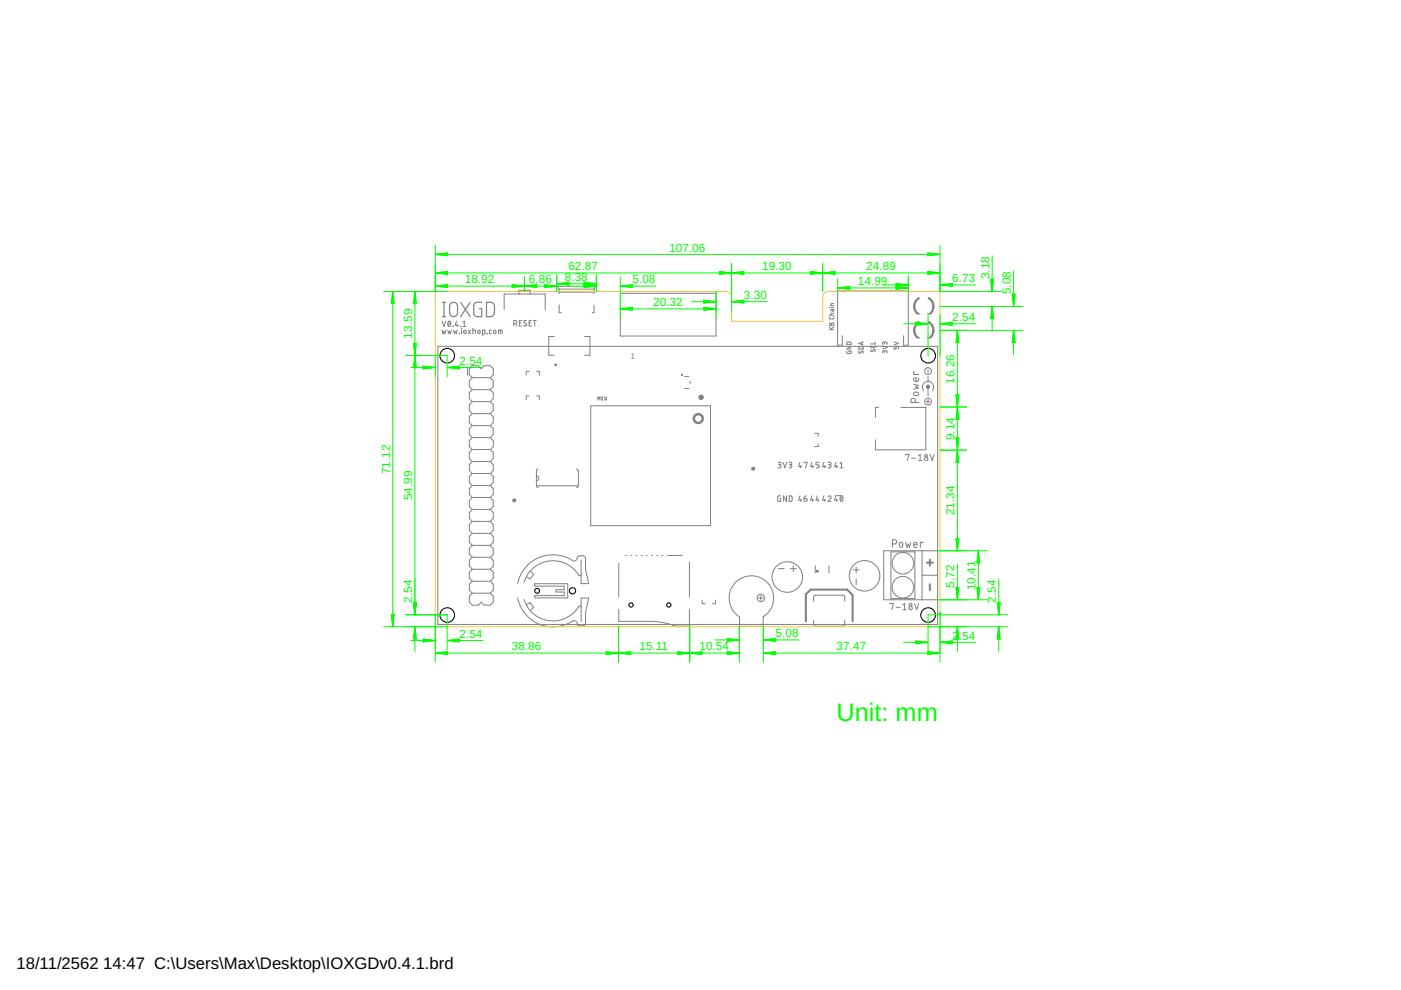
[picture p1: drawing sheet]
<svg xmlns="http://www.w3.org/2000/svg" width="297mm" height="210mm" viewBox="0 0 297 210" stroke-linecap="round" stroke-linejoin="round" font-family="sans-serif">
<g fill="none" stroke="#808080" stroke-width=".21">
<path d="M92.8 73.4h106v59h-106zM93.7 68.1l.4 1.1 .4-1.1M93.7 70l.2 .8 .2-.5 .2 .5 .2-.8M94.9 70l.2 .8 .2-.5 .2 .5 .2-.8M95.1 68.2l.1-.1a.58 .58 0 0 1 .4 .6 .58 .58 0 0 1-.4 .5l-.3-.6zM95.5 68.3l-.5 .7M96 69.2h.1M96.2 70l.2 .8 .1-.5 .3 .5 .1-.8M96.8 68.1l-.3 .9h.7M97 68.7v.5M97.4 70.7h.1M97.6 69.2h.1"/>
<path d="M97.8 69.6h.1M97.9 70v.8M98.1 69.2h.7M98.1 68.3l.3-.2v1.1M98.4 70l.4 .1v.5l-.2 .2-.3-.2zM99.1 77.9v1.7M99.3 70l.5 .8M99.8 70l-.5 .8M100.2 70l.6 .1v.7M100.2 69.6v1.2M101.3 70.1l.2-.1 .3 .1v.5l-.2 .2-.3-.2zM102.3 70.8l.5-.1-.1-.7h-.4v1.1"/>
<path d="M103.3 70.7h.1M104.2 70h-.3l-.1 .2v.5l.4 .1M104.6 70.1l.2-.1 .3 .1v.5l-.2 .2-.3-.2zM105.7 70.8v-.8h.7l.1 .8M106.1 70v.8M106.9 65.6v-3.3h8.7v3.3M108.9 68.6l.6-.1 .1-.3-.2-.2-.5-.1v1.2M109.3 68.6l.3 .5M110 62.3v-.7h2.4v.7M110.1 68.5h.4M110.6 67.9h-.5v1.2h.5M111.6 68h-.4l-.1 .2 .4 .4a.29 .29 0 0 1 .1 .5 .29 .29 0 0 1-.5-.1l-.1-.1"/>
<path d="M112.2 78.7h-.6v.8M112.2 68.5h.4M112.7 67.9h-.5v1.2h.5M113.1 67.9h.6M113.4 67.9v1.2M113.8 78.7h.6v.8M117.5 71.4h-1.1v3.9h1.1M118.2 60.7h8.1l-.4 .6h-7.4zM118.5 64.6v1.7h.5M118.5 61.3v1M118.6 61.9h7.3M124 71.4h1.1v3.9h-1.1"/>
<path d="M125.9 64.7v1.6h-.4M125.9 61.3v1M131.5 62.2h20.3v9h-20.3zM145.2 79.8h.8M175.9 67.2v.3l.2 .1h.6l.1-.4M175.9 69.9h.9M175.9 69.4l.5 .5M175.9 65.2h.1M175.9 66.8h.9M175.9 68.6l.3-.1 .1 .2 .3-.2 .2 .1v.4h-.9zM176.2 65.2h.6M176.3 68.7v.3"/>
<path d="M176.4 65.6v.3h.4v-.3h-.5l-.1 .4M176.8 66.4h-.6v.4M176.8 64.4h-.6v.1v.3h.6M176.8 69.4l-.6 .3M178.6 71.2v2h-1v-11.5h15v11.5h-1v-2M179.5 74.4l.1 .6 .8-.1 .1-.5h-.5v.2M179.5 73.5h1l-1 .5h1M179.6 72.6l.7-.1 .2 .5h-1zM182.1 73.6l.8-.1 .1 .5h-.9zM182.2 74.5l-.1 .3 .2 .1 .4-.5h.2l.1 .2-.1 .3M182.8 72.6v.4M183 72.5l-.9 .3 .9 .3"/>
<path d="M184.6 73.3v.3l.2 .1h.6l.1-.4M184.7 74.1l-.1 .4 .2 .1 .4-.5h.2l.1 .2-.1 .3M185.5 72.5v.4h-.9M187.2 73.4l.9 .3-.9 .3M187.6 74.6l.3-.3 .2 .2v.3M187.6 74.7l-.1-.3h-.2l-.1 .4M187.6 72.8l.3-.3 .2 .1v.4M187.6 72.9l-.1-.3-.1-.1-.2 .1v.4M189.6 73.5v.5h.4v-.3l.2-.2 .3 .1v.4M189.6 72.5l.9 .3-.9 .3M193.9 78.9h-.2v.5h1.1M196.8 78.3v.8"/>
<path d="M196.8 79.8v1M100.1 80.1h3.8M100.1 85.2h3.8M100.1 92.8l-.6 .6v1.3l.6 .6M100.1 90.2l-.6 .7v1.2l.6 .7M100.1 80.1l-.6-.7v-1.2l.6-.7h1.3l.6 .7 .7-.7h1.2l.7 .7v1.2l-.7 .7M100.1 80.1l-.6 .6v1.3l.6 .6M100.1 82.6l-.6 .6v1.3l.6 .7M100.1 85.2l-.6 .6v1.3l.6 .6M100.1 87.7l-.6 .6v1.3l.6 .6M100.1 95.3l-.6 .6v1.3l.6 .7M100.1 97.9l-.6 .6v1.3l.6 .6"/>
<path d="M100.1 82.6h3.8M100.1 87.7h3.8M100.1 90.2h3.8M100.1 92.8h3.8M100.1 95.3h3.8M100.1 97.9h3.8M103.9 80.1l.7 .6v1.3l-.7 .6M103.9 82.6l.7 .6v1.3l-.7 .7M103.9 85.2l.7 .6v1.3l-.7 .6M103.9 87.7l.7 .6v1.3l-.7 .6M103.9 90.2l.7 .7v1.2l-.7 .7M103.9 92.8l.7 .6v1.3l-.7 .6"/>
<path d="M103.9 95.3l.7 .6v1.3l-.7 .7M103.9 97.9l.7 .6v1.3l-.7 .6M112.2 83.9h-.6v.9M113.8 83.9h.6v.9M114.1 99.4l-.4 .4v3.2M122.2 99.4l.4 .4v3.2M125.2 86h25.4v25.4h-25.4zM126.8 84.8v-.6l.2 .3 .2-.3v.6M127.9 84.2l-.3 .1v.5h.3M128.2 84.2l.1 .5 .1 .1 .2-.1v-.5M145.2 82.4h.8M146.3 80.8v.6"/>
<path d="M165 98h.5l.1 .2-.1 .3-.4 .1M165.3 98.6l.2 .1 .1 .3-.2 .2h-.4M166 98l.4 1.2 .4-1.2M167.2 98h.5l.2 .2-.2 .3-.3 .1M167.6 98.6l.3 .2-.1 .3-.6 .1M169.6 98l-.3 .9h.7M169.8 98.7v.5M170.5 98.1v-.1h.6l-.3 1.2M172.1 98l-.2 .9h.6M172.3 98.7v.5M172.7 91.9h.8v.6M173.5 94.1v.6h-.8"/>
<path d="M173.7 98h-.7v.6h.4a.32 .32 0 0 1 .3 .3 .32 .32 0 0 1-.3 .3h-.4M174.7 98l-.3 .9h.6M174.9 98.7v.5M175.6 98h.5l.1 .2-.1 .3-.4 .1M175.9 98.6l.2 .1 .1 .3-.2 .2h-.4M177.2 98l-.2 .9h.6M177.4 98.7v.5M178.1 99.2h.6M178.1 98.3l.3-.3v1.2M186.3 86.4h-.7v2.1M191 86.4h5.3v9h-10.7v-2.1M192 96.5v-.1h.7l-.3 1.3"/>
<path d="M193.3 97.2h.9M193.7 81.4l1.1 .3-.7 .3 .7 .3-1.1 .2M193.8 83.2l.6-.1a.36 .36 0 0 1 .4 .4 .36 .36 0 0 1-.4 .4l-.6-.1zM194.1 85.3v-.4a.46 .46 0 0 0-.5-.5 .46 .46 0 0 0-.5 .5v.4h1.7M194.7 96.6l.4-.2v1.3M194.7 97.7h.8M194.8 80.1l-.1 .7h-.6a.38 .38 0 0 1-.4-.4 .38 .38 0 0 1 .5-.3v.7M195.9 82.9a1.2 1.2 0 0 1 0-1.7 1.2 1.2 0 0 1 1.7 0 1.2 1.2 0 0 1 .1 1.7M196.4 85.2h.7M196.8 82v2M196.8 84.8v.7M197.2 96.4l.4 1.3 .5-1.3"/>
<path d="M100.1 100.4l-.6 .6v1.3l.6 .6M100.1 102.9l-.6 .7v1.2l.6 .7M100.1 105.5l-.6 .6v1.3l.6 .6M100.1 108l-.6 .6v1.3l.6 .7M100.1 110.6l-.6 .6v1.3l.6 .6M100.1 113.1l-.6 .6v1.3l.6 .6M100.1 115.6l-.6 .7v1.2l.6 .7M100.1 118.2l-.6 .6v1.3l.6 .6M100.1 100.4h3.8M100.1 102.9h3.8M100.1 105.5h3.8M100.1 108h3.8"/>
<path d="M100.1 110.6h3.8M100.1 113.1h3.8M100.1 115.6h3.8M100.1 118.2h3.8M103.9 100.4l.7 .6v1.3l-.7 .6M103.9 102.9l.7 .7v1.2l-.7 .7M103.9 105.5l.7 .6v1.3l-.7 .6M103.9 108l.7 .6v1.3l-.7 .7M103.9 110.6l.7 .6v1.3l-.7 .6M103.9 113.1l.7 .6v1.3l-.7 .6M103.9 115.6l.7 .7v1.2l-.7 .7M103.9 118.2l.7 .6v1.3l-.7 .6"/>
<path d="M113.7 103l.1 .3 .3 .1M113.7 100.9a.51 .51 0 0 1 .5 .5 .51 .51 0 0 1-.5 .5M113.7 103h8.9M122.6 103l-.1 .3-.3 .1M123.2 118.8v4.9h1.6l-.7-3v-2.6l-.3-.2h-1l-.4 .2a.69 .69 0 0 1-.3 .7 .69 .69 0 0 1-.7 .1 7.6 7.6 0 0 0-11.7 4.8M131.2 119.4v7.2M132.7 117.8h.1M133.8 117.8h.1M134.9 117.8h.1M136 117.8h.1M137 117.8h.2M138.1 117.8h.2"/>
<path d="M139.2 117.8h.2M140.3 117.8h.2M141.5 117.8h3.1M146.2 119.2v7.4M165.5 105.1l-.6 .2 .1 .9 .5 .1v-.6h-.2M166.8 105.1v1.2l-.7-1.2v1.2M167.3 105.1l.5 .1 .1 .1v.8l-.1 .2h-.5zM168.2 119.9v1.3M169.6 105.1l-.3 .9h.7M169.8 105.8v.5M170.5 105.7h.4a.32 .32 0 0 1 .2 .3 .32 .32 0 0 1-.3 .3 .32 .32 0 0 1-.3-.3zM171 105.1l-.4 .2-.1 .4"/>
<path d="M172.1 105.1l-.2 .9h.6M172.3 105.8v.5M172.8 120v1.5M173.3 105.1l-.3 .9h.7M173.5 105.8v.5M174.7 105.1l-.3 .9h.6M174.9 105.8v.5M175.6 105.4a.32 .32 0 0 1 .4-.2 .32 .32 0 0 1 .1 .5l-.5 .6h.6M175.7 120v1.5M177.4 105.8v.5M178.2 105.2h.1a.59 .59 0 0 1 .4 .5 .59 .59 0 0 1-.4 .6l-.2-.6zM178.5 105.1h-1.3l-.2 .9h.6"/>
<path d="M178.7 105.4l-.5 .6M188.9 117h5.1v9.9h-5.1zM189.2 115.3h.5a.46 .46 0 0 0 .4-.4 .46 .46 0 0 0-.4-.5h-.5v1.7M190.8 115.1h.5l.1 .6a.36 .36 0 0 1-.3 .4 .36 .36 0 0 1-.4-.4zM192 115l.3 1.1 .3-.8 .2 .8 .3-1.1M193.7 115.5h.7a.38 .38 0 0 0-.2-.5 .38 .38 0 0 0-.5 .3l.1 .7 .6 .1M195.5 116.8v10.4M195.7 115.1v-.1h-.6v1.1M198.8 116.8h-11.4v10.4h11.4M100.1 120.7l-.6 .6v1.3l.6 .6M100.1 123.2l-.6 .7v1.2l.6 .7M100.1 125.8l-.6 .6v1.3l.6 .6h1.3l.6-.6 .7 .6h1.2l.7-.6v-1.3l-.7-.6"/>
<path d="M100.1 120.7h3.8M100.1 123.2h3.8M100.1 125.8h3.8M103.9 120.7l.7 .6v1.3l-.7 .6M103.9 123.2l.7 .7v1.2l-.7 .7M109.7 126.8a7.7 7.7 0 0 0 11.9 4.8l.5 .1 .6 1h.9l.5-.2v-2.6l.7-3.1h-1.6v5M111.1 127.1a6.5 6.5 0 0 0 5.5 4.5 6.5 6.5 0 0 0 6.3-3.2l.3 .4M111.6 128.3l.8-.5 .7 1-.6 .6M112.5 121.2l.6 .6-.7 1-.8-.5M113.4 123.8h7v3h-7v-.5h6.2v-.8h-1.7v-.5h1.7v-.7h-6.2zM123.2 121.8l-.1 .2-.2 .1a7.1 7.1 0 0 0-5.4-3.2 6.4 6.4 0 0 0-6.4 4.6M131.2 129.2v2.5l7.8 .1 1.9 .2 2.7 .8h2.6v-3.6"/>
<path d="M148.9 127.2v.8h.6M151.7 127.2v.8h-.6M155.7 123.7a4.7 4.7 0 0 1 7.2 0 4.7 4.7 0 0 1-1.1 7.1v2h-5v-2a4.7 4.7 0 0 1-1.1-7.1zM160.8 126.8h1M161.3 126.3v1M165 120.6h1.3M167.6 120.6h1.2M172.5 131.5l.1 1 .3 .3h6l.2-.3v-1M172.5 127.5l.1-1.1 .3-.2h6l.2 .2v1.1M180.9 120.8h1.3M181.5 120.2v1.3M181.5 122.7v1.3"/>
<path d="M188.7 128.1v-.1h.7l-.3 1.3M190 128.8h.9M191.4 128.2l.4-.2v1.3M191.4 129.3h.8M193.9 128l.5 1.3 .4-1.3M195.5 122h3.3"/>
<circle cx="196.8" cy="78.7" r=".72"/>
<circle cx="196.4" cy="96.6" r=".3"/>
<circle cx="196.4" cy="97.3" r=".36"/>
<circle cx="196.8" cy="85.2" r=".72"/>
<circle cx="191.4" cy="119.4" r="2.29"/>
<circle cx="161.3" cy="126.8" r=".78"/>
<circle cx="166.9" cy="122.3" r="3.2"/>
<circle cx="183.3" cy="122.1" r="3.2"/>
<circle cx="191.4" cy="124.5" r="2.29"/>
<circle cx="193.1" cy="128.9" r=".36"/>
<circle cx="193.1" cy="128.3" r=".29"/>
</g>
<path d="M93.8 67.1h.7M93.8 64.1h.7M94.1 64.1v3M95.6 64.3a.84 .84 0 0 1 .9-.1 .84 .84 0 0 1 .5 .7v1.4a.85 .85 0 0 1-.8 .8 .85 .85 0 0 1-.9-.8v-1.4zM97.7 64.1l2 3M99.7 64.1l-2 3M102.1 64.1h-1.2l-.4 .5-.1 1.9 .2 .3 .3 .3h1.2v-1.7h-.5M103.1 64.1a1.56 1.56 0 0 1 1.5 .2l.2 .6v1.6l-.6 .6h-1.1zM194.6 66.5h.4M194.6 71.6h.4M196.7 66.5h.5M196.7 71.6h.5" fill="none" stroke="#808080" stroke-width=".25"/>
<path d="M196.5 119.3h1.3M197.1 118.7v1.2M170.9 131.7v-5.7l1-1h7.7l1.2 1.2v5.5M197.1 123.9v1.2" fill="none" stroke="#808080" stroke-width=".42"/>
<g fill="#808080" stroke="#808080" stroke-width=".21">
<path d="M196.5 81.8a.35 .35 0 0 1 .5-.1 .35 .35 0 0 1 0 .6 .37 .37 0 0 1-.6-.3h.4h-.4z" fill-rule="evenodd"/>
<path d="M147.3 87.9a1.1 1.1 0 0 1 1.7 .4 1.1 1.1 0 0 1-.7 1.5 1.1 1.1 0 0 1-1.4-1h.4a.79 .79 0 0 1 1.1-.7 .79 .79 0 0 1 .1 1.3 .79 .79 0 0 1-1.2-.4v-.2h-.4z" fill-rule="evenodd"/>
<path d="M117.7 77.2h.3v.3h-.3z" fill-rule="evenodd"/>
<path d="M197.8 65h.2v.5l-.7 1.1-.2-.2 .4-.5z" fill-rule="evenodd"/>
<path d="M196.9 63.1l.5 .3 .4 .6 .2 1h-.2l-.3-1-.7-.7z" fill-rule="evenodd"/>
<path d="M193.7 65h.3l.1 .6 .5 .8-.1 .2-.6-.7z" fill-rule="evenodd"/>
<path d="M194.4 63.4l.4-.3 .1 .2-.7 .7-.2 1h-.3l.2-.9z" fill-rule="evenodd"/>
<path d="M197.8 70h.2v.6l-.7 1.1-.2-.2 .4-.5z" fill-rule="evenodd"/>
<path d="M196.9 68.1l.9 1 .2 .9h-.2l-.3-.9-.7-.7z" fill-rule="evenodd"/>
<path d="M193.7 70h.3l.1 .7 .5 .8-.1 .2-.6-.7z" fill-rule="evenodd"/>
<path d="M194.4 68.5l.4-.3 .1 .2-.7 .7-.2 .9h-.3l.2-.9z" fill-rule="evenodd"/>
<path d="M173.1 121h.4l-.1 .3-.3-.1v-.1h.3h-.3z" fill-rule="evenodd"/>
<circle cx="159.7" cy="99.4" r=".33"/>
<circle cx="109" cy="106.1" r=".33"/>
<circle cx="148.6" cy="84.2" r=".47"/>
<circle cx="144.6" cy="79.5" r=".13"/>
</g>
<circle cx="196.8" cy="75.4" r="1.55" fill="none" stroke="#eec643" stroke-width=".21"/>
<circle cx="196.8" cy="75.4" r="1.55" fill="#fff" stroke="#000" stroke-width=".21"/>
<circle cx="196.8" cy="130.4" r="1.55" fill="none" stroke="#eec643" stroke-width=".21"/>
<circle cx="196.8" cy="130.4" r="1.55" fill="#fff" stroke="#000" stroke-width=".21"/>
<circle cx="94.8" cy="130.4" r="1.55" fill="none" stroke="#eec643" stroke-width=".21"/>
<circle cx="94.8" cy="130.4" r="1.55" fill="#fff" stroke="#000" stroke-width=".21"/>
<circle cx="94.8" cy="75.4" r="1.55" fill="none" stroke="#eec643" stroke-width=".21"/>
<circle cx="94.8" cy="75.4" r="1.55" fill="#fff" stroke="#000" stroke-width=".21"/>
<g fill="none" stroke="#eec643" stroke-width=".21">
<path d="M92.3 61.8h61.8l.5 .3 .5 .7v5.3h19.3l.1-5.3 .2-.5 .7-.5h23.9v71.1h-107z"/>
<circle cx="133.8" cy="128.3" r=".44"/>
</g>
<circle cx="133.8" cy="128.3" r=".44" fill="#fff" stroke="#000" stroke-width=".21"/>
<circle cx="141.8" cy="128.3" r=".44" fill="none" stroke="#eec643" stroke-width=".21"/>
<circle cx="141.8" cy="128.3" r=".44" fill="#fff" stroke="#000" stroke-width=".21"/>
<circle cx="121.4" cy="125.3" r=".66" fill="none" stroke="#eec643" stroke-width=".21"/>
<circle cx="121.4" cy="125.3" r=".66" fill="#fff" stroke="#000" stroke-width=".21"/>
<circle cx="113.9" cy="125.3" r=".51" fill="none" stroke="#eec643" stroke-width=".21"/>
<circle cx="113.9" cy="125.3" r=".51" fill="#fff" stroke="#000" stroke-width=".21"/>
<g fill="none" stroke="#0f0" stroke-width=".21">
<path d="M92.3 52v9.8M92.4 57.9h62.6M92.4 57.9l2.5-.3v.6zM92.4 53.9l2.5-.3v.7zM92.4 57.9l2.5 .1M92.4 57.9l2.5 .2M92.4 53.9h106.8M92.4 53.9l2.5 .2M92.4 53.9l2.5 .3M94.9 57.7l-2.5 .2M94.9 57.6l-2.5 .3M94.9 53.8l-2.5 .1"/>
<path d="M94.9 53.7l-2.5 .2M111.2 58.7v3.1M118 58.2v3.6M120.6 59.9l-2.5 .3M123.8 59.9l2.6 .3M126.4 58.2v3.6M131.5 58.7v8.7M152.5 57.6l2.5 .3-2.5 .3zM152.5 57.7l2.5 .2M152.5 57.6l2.5 .3M155 57.9l-2.5 .1M155 57.9l-2.5 .2"/>
<path d="M155.1 55.9v10M155.2 57.9h19.1M155.2 57.9l2.5-.3v.6zM155.2 57.9l2.5 .1M155.2 57.9l2.5 .2M157.7 57.7l-2.5 .2M157.7 57.6l-2.5 .3M171.8 57.6l2.5 .3-2.5 .3zM171.8 57.7l2.5 .2M171.8 57.6l2.5 .3M174.3 57.9l-2.5 .1M174.3 57.9l-2.5 .2"/>
<path d="M174.4 55.9v5.9M174.5 57.9h24.7M174.5 57.9l2.5 .1M174.5 57.9l2.5-.3v.6zM174.5 57.9l2.5 .2M177 57.7l-2.5 .2M177 57.6l-2.5 .3M177.6 59.1v2.7M192.6 58.5v3.3M196.7 57.6l2.5 .3-2.5 .3zM196.7 53.6l2.5 .3-2.5 .4zM196.7 57.7l2.5 .2"/>
<path d="M196.7 57.6l2.5 .3M196.7 53.8l2.5 .1M196.7 53.7l2.5 .2M199.2 57.9l-2.5 .1M199.2 57.9l-2.5 .2M199.2 53.9l-2.5 .2M199.2 53.9l-2.5 .3M199.3 52v9.8h13M210 59.2h.7l-.3 2.5zM210.1 59.2l.3 2.5M210.2 59.2l.2 2.5M210.4 54.2v7.5"/>
<path d="M210.5 59.2l-.1 2.5M210.6 59.2l-.2 2.5M214.9 57.4v7.5M81.3 61.8h13.5M83.3 61.9v70.9M83.3 61.9l.3 2.5h-.6zM83.3 61.9l-.2 2.5M83.3 61.9l.1 2.5M83.3 61.9l-.3 2.5M83.3 61.9l.2 2.5M86 75.4h8.8v4.5M87.1 77.9h5.1"/>
<path d="M87.7 72.8h.6l-.3 2.5zM87.8 72.8l.2 2.5M88 61.9l.3 2.5h-.6zM88 61.9v13.4M88 75.4v54.9M88 75.4l.3 2.6h-.6zM88 61.9l-.2 2.5M88 61.9l.1 2.5M88 61.9l.2 2.5M88 75.4l-.2 2.6M88 75.4l.1 2.6M88 75.4l.2 2.6"/>
<path d="M88.1 72.8l-.1 2.5M88.2 72.8l-.2 2.5M89.7 77.6l2.5 .3-2.5 .3zM89.7 77.8l2.5 .1M89.7 77.7l2.5 .2M92.2 77.9l-2.5 .1M92.2 77.9l-2.5 .3M92.3 75.4v4.5M92.4 60.7l2.5-.4v.7zM92.4 60.7h18.7M92.4 60.7l2.5 .1M92.4 60.7l2.5 .2"/>
<path d="M94.9 60.5l-2.5 .2M94.9 77.9l2.5-.3v.6zM94.9 77.9h7.5M94.9 77.9l2.5 .1M94.9 77.9l2.5 .3M97.4 77.8l-2.5 .1M97.4 77.7l-2.5 .2M108.6 60.3l2.5 .4-2.5 .3zM108.6 60.5l2.5 .2M111.1 60.7l-2.5 .1M111.1 60.7l-2.5 .2M111.3 60.7h6.7"/>
<path d="M111.3 60.7l2.5-.4v.7zM111.3 60.7l2.5 .1M111.3 60.7l2.5 .2M113.8 60.5l-2.5 .2M115.4 60.3l2.6 .4-2.6 .3zM115.4 60.5l2.6 .2M118 60.7l-2.6 .1M118 60.7l-2.6 .2M118.1 60.2h8.3M118.1 60.2l2.5-.4v.7zM118.1 60.2l2.5 .1M118.1 60.2l2.5 .2"/>
<path d="M120.6 60l-2.5 .2M121.2 60.7h5.2M123.8 60l2.6 .2M123.8 60.3l2.6 .4M123.8 60.5l2.6 .2M126.4 60.2l-2.6-.4v1.2l2.6-.3M126.4 60.2l-2.6 .3M126.4 60.2l-2.6 .1M126.4 60.2l-2.6 .2M126.4 60.7l-2.6 .1M126.4 60.7l-2.6 .2M131.6 60.7h7.5"/>
<path d="M131.6 60.7l2.5-.4v.7zM131.6 65.5l2.5-.3v.6zM131.6 60.7l2.5 .1M131.6 60.7l2.5 .2M131.6 65.5h20.1M131.6 65.5l2.5 .1M131.6 65.5l2.5 .2M134.1 60.5l-2.5 .2M134.1 65.3l-2.5 .2M134.1 65.2l-2.5 .3M146.6 64h5.1M149.2 65.2l2.5 .3-2.5 .3z"/>
<path d="M149.2 63.6l2.5 .4-2.5 .3zM149.2 65.3l2.5 .2M149.2 65.2l2.5 .3M149.2 63.8l2.5 .2M149.2 63.7l2.5 .3M151.7 65.5l-2.5 .1M151.7 65.5l-2.5 .2M151.7 64l-2.5 .1M151.7 64l-2.5 .2M151.8 61.8v5.6M155.2 64l2.5-.4v.7zM155.2 64h7.5"/>
<path d="M155.2 64l2.5 .1M155.2 64l2.5 .2M157.7 63.8l-2.5 .2M157.7 63.7l-2.5 .3M177.7 61h14.8M177.7 61l2.5-.3v.7zM177.7 61l2.5 .2M177.7 61l2.5 .3M180.2 60.9l-2.5 .1M187.4 60.4h5.1M190 60.3l2.5 .1M190 60.1l2.5 .3"/>
<path d="M190 60.9l2.5 .1M191.6 68.6h5.1M192.5 60.4l-2.5-.3v1.3l2.5-.4M192.5 60.4l-2.5 .3 2.5 .3M192.5 60.4l-2.5 .1M192.5 60.4l-2.5 .3M192.5 61l-2.5 .2M192.5 61l-2.5 .3M194.2 68.5l2.5 .1M194.2 68.3l2.5 .3-2.5 .4zM194.2 68.4l2.5 .2M196.7 68.6l-2.5 .2"/>
<path d="M196.7 68.6l-2.5 .3M196.8 66.7v8.8M199.3 66.7v8.8M199.3 65h17.6M199.3 70h17.6M199.4 60.4l2.5 .3M199.4 60.4h7.5M199.4 60.4l2.5-.3v.6zM199.4 68.6l2.5-.3v.7zM199.4 60.4l2.5 .1M199.4 68.6h7.5M199.4 68.6l2.5 .2"/>
<path d="M199.4 68.6l2.5 .3M201.9 60.3l-2.5 .1M201.9 60.1l-2.5 .3M201.9 68.5l-2.5 .1M201.9 68.4l-2.5 .2M203 70.1v16.1M203 70.1l.3 2.5h-.6zM203 70.1l-.1 2.5M203 70.1l.1 2.5M203 70.1l.2 2.5M210.4 65v5.2M210.4 65l.3 2.6h-.7z"/>
<path d="M210.4 65l-.2 2.6M210.4 65l.1 2.6M210.4 65l-.3 2.6M210.4 65l.2 2.6M214.6 62.4h.6l-.3 2.5zM214.7 62.4l.2 2.5M214.8 62.4l.1 2.5M214.9 70.1v5.1M214.9 70.1l.3 2.5h-.6zM214.9 70.1l-.1 2.5M214.9 70.1l.2 2.5M214.9 70.1l-.2 2.5"/>
<path d="M214.9 70.1l.3 2.5M215.1 62.4l-.2 2.5M215.2 62.4l-.3 2.5M199.3 95.4h5.6M199.3 86.3h5.6M202.7 92.8h.6l-.3 2.6zM202.7 83.7h.6l-.3 2.5zM202.9 92.8l.1 2.6M202.9 83.7l.1 2.5M203 86.4v9M203 95.5v21.2M203 95.5l.3 2.5h-.6z"/>
<path d="M203 95.5l-.1 2.5M203 95.5l.1 2.5M203 95.5l.2 2.5M203 86.4l.3 2.5h-.6zM203 86.4l-.1 2.5M203 86.4l.1 2.5M203 86.4l.2 2.5M203.1 92.8l-.1 2.6M203.1 83.7l-.1 2.5M203.2 92.8l-.2 2.6M203.2 83.7l-.2 2.5M198.8 116.8h10.6"/>
<path d="M202.7 114.2h.6l-.3 2.5zM202.9 114.2l.1 2.5M203 119.6v7.5M203.1 114.2l-.1 2.5M203.2 114.2l-.2 2.5M207.4 116.8v10.3M207.4 116.8l.4 2.6h-.7zM207.4 116.8l-.1 2.6M207.4 116.8l.2 2.6M207.4 116.8l-.2 2.6M207.4 116.8l.3 2.6M81.3 132.9h13.5"/>
<path d="M83 130.3h.6l-.3 2.5zM83 130.3l.3 2.5M83.1 130.3l.2 2.5M83.4 130.3l-.1 2.5M83.5 130.3l-.2 2.5M86 130.3h8.8v7.5M87.1 135.8h5.1M87.7 127.7h.6l-.3 2.6zM87.8 127.7l.2 2.6M88 132.9v5.2M88 132.9l.3 2.6h-.6zM88 132.9l-.2 2.6"/>
<path d="M88 132.9l.1 2.6M88 132.9l.2 2.6M88.1 127.7l-.1 2.6M88.2 127.7l-.2 2.6M89.7 135.5l2.5 .3-2.5 .3zM89.7 135.7l2.5 .1M89.7 135.6l2.5 .2M92.2 135.8l-2.5 .1M92.2 135.8l-2.5 .3M92.3 130.3v10.1M92.4 138.5l2.5-.3v.6zM92.4 138.5h38.7"/>
<path d="M92.4 138.5l2.5 .1M92.4 138.5l2.5 .2M94.9 138.3l-2.5 .2M94.9 138.2l-2.5 .3M94.9 135.8h7.5M94.9 135.8l2.5-.3v.6zM94.9 135.8l2.5 .1M94.9 135.8l2.5 .3M97.4 135.7l-2.5 .1M97.4 135.6l-2.5 .2M128.5 138.2l2.6 .3-2.6 .3zM128.5 138.3l2.6 .2"/>
<path d="M128.5 138.2l2.6 .3M131.1 138.5l-2.6 .1M131.1 138.5l-2.6 .2M131.1 132.9v7.5M131.2 138.5h15M131.2 138.5l2.5-.3v.6zM131.2 138.5l2.5 .1M131.2 138.5l2.5 .2M133.7 138.3l-2.5 .2M133.7 138.2l-2.5 .3M143.6 138.2l2.6 .3-2.6 .3zM143.6 138.3l2.6 .2"/>
<path d="M143.6 138.2l2.6 .3M146.2 138.5l-2.6 .1M146.2 138.5l-2.6 .2M146.2 132.9v7.5M146.3 138.5h10.4M146.3 138.5l2.5-.3v.6zM146.3 138.5l2.5 .2M146.3 138.5l2.5 .1M148.8 138.3l-2.5 .2M148.8 138.2l-2.5 .3M151.6 135.7h5.1M154.2 138.2l2.5 .3-2.5 .3z"/>
<path d="M154.2 135.4l2.5 .3-2.5 .3zM154.2 138.3l2.5 .2M154.2 138.2l2.5 .3M154.2 135.6l2.5 .1M154.2 135.4l2.5 .3M156.7 138.5l-2.5 .1M156.7 138.5l-2.5 .2M156.7 135.7l-2.5 .1M156.7 135.7l-2.5 .2M156.8 132.9v7.5M161.8 132.9v7.5M161.9 138.5h37.3"/>
<path d="M161.9 135.7h7.5M161.9 135.7l2.5-.3v.6zM161.9 138.5l2.5-.3v.6zM161.9 135.7l2.5 .1M161.9 135.7l2.5 .2M161.9 138.5l2.5 .1M161.9 138.5l2.5 .2M164.4 135.6l-2.5 .1M164.4 135.4l-2.5 .3M164.4 138.3l-2.5 .2M164.4 138.2l-2.5 .3M191.6 136.2h5.1"/>
<path d="M194.2 135.9l2.5 .3-2.5 .3zM194.2 136.1l2.5 .1M194.2 135.9l2.5 .3M196.7 138.2l2.5 .3-2.5 .3zM196.7 136.2l-2.5 .1M196.7 136.2l-2.5 .2M196.7 138.3l2.5 .2M196.7 138.2l2.5 .3M196.8 132.9h16.9M198.8 127.2h10.6M199 130h.6M199.2 138.5l-2.5 .1"/>
<path d="M199.2 138.5l-2.5 .2M199.3 129.7v10.7M199.4 136.2l2.5-.3v.6zM199.4 136.2h7.5M199.4 136.2l2.5 .1M199.4 136.2l2.5 .2M201.9 136.1l-2.5 .1M201.9 135.9l-2.5 .3M202.7 124.6h.6l-.3 2.5zM202.9 124.6l.1 2.5M203 132.9l.3 2.6h-.6zM203 132.9v5.2"/>
<path d="M203 132.9l-.1 2.6M203 132.9l.1 2.6M203 132.9l.2 2.6M203.1 124.6l-.1 2.5M203.2 124.6l-.2 2.5M207.1 124.6h.7l-.4 2.5zM207.2 124.6l.2 2.5M207.3 124.6l.1 2.5M207.6 124.6l-.2 2.5M207.7 124.6l-.3 2.5M211.4 127.7h.7l-.3 2.6zM211.5 127.7l.3 2.6"/>
<path d="M211.6 127.7l.2 2.6M211.8 132.9l.3 2.6h-.7zM211.8 122.8v7.5M211.8 132.9v5.2M211.8 132.9l-.2 2.6M211.8 132.9l.1 2.6M211.8 132.9l-.3 2.6M211.8 132.9l.2 2.6M211.9 127.7l-.1 2.6M212 127.7l-.2 2.6M213.7 130.3h-16.9v7.8"/>
</g>
<text font-size="5.4" fill="#0f0" x="177.3" y="152.8">Unit: mm</text>
<g font-size="3.5">
<text x="3.5" y="205.4">18/11/2562</text>
<text x="21.9" y="205.4">14:47 C:\Users\Max\Desktop\IOXGDv0.4.1.brd</text>
</g>
<g font-size="2.5" fill="#0f0">
<text x="141.9" y="53.4">107.06</text>
<text x="119.8" y="59.6">8.38</text>
<text x="120.5" y="57.3">62.87</text>
<text x="161.6" y="57.3">19.30</text>
<text x="183.7" y="57.3">24.89</text>
<text x="201.9" y="59.8">6.73</text>
<text x="209.8" y="59.2" transform="rotate(-90 209.8 59.2)">3.18</text>
<text x="98.5" y="60.1">18.92</text>
<text x="112.1" y="60.1">6.86</text>
<text x="134.1" y="60.1">5.08</text>
<text x="138.5" y="64.9">20.32</text>
<text x="157.7" y="63.4">3.30</text>
<text x="181.9" y="60.5">14.99</text>
<text x="214.3" y="62.4" transform="rotate(-90 214.3 62.4)">5.08</text>
<text x="87.4" y="71.8" transform="rotate(-90 87.4 71.8)">13.59</text>
<text x="201.9" y="68.1">2.54</text>
<text x="97.4" y="77.3">2.54</text>
<text x="202.4" y="81.4" transform="rotate(-90 202.4 81.4)">16.26</text>
<text x="202.4" y="93.3" transform="rotate(-90 202.4 93.3)">9.14</text>
<text x="82.7" y="100.5" transform="rotate(-90 82.7 100.5)">71.12</text>
<text x="87.4" y="106.1" transform="rotate(-90 87.4 106.1)">54.99</text>
<text x="202.4" y="109.3" transform="rotate(-90 202.4 109.3)">21.34</text>
<text x="202.4" y="124.6" transform="rotate(-90 202.4 124.6)">5.72</text>
<text x="206.9" y="125.2" transform="rotate(-90 206.9 125.2)">10.41</text>
<text x="87.4" y="127.8" transform="rotate(-90 87.4 127.8)">2.54</text>
<text x="211.2" y="127.8" transform="rotate(-90 211.2 127.8)">2.54</text>
<text x="97.4" y="135.2">2.54</text>
<text x="108.5" y="137.9">38.86</text>
<text x="135.6" y="137.9">15.11</text>
<text x="148.3" y="137.9">10.54</text>
<text x="164.4" y="135.1">5.08</text>
<text x="177.4" y="137.9">37.47</text>
<text x="201.9" y="135.6">2</text>
<text x="203.3" y="135.6">.54</text>
</g>
<text font-size="1.8" fill="#808080" x="133.7" y="76">1</text>
</svg>
